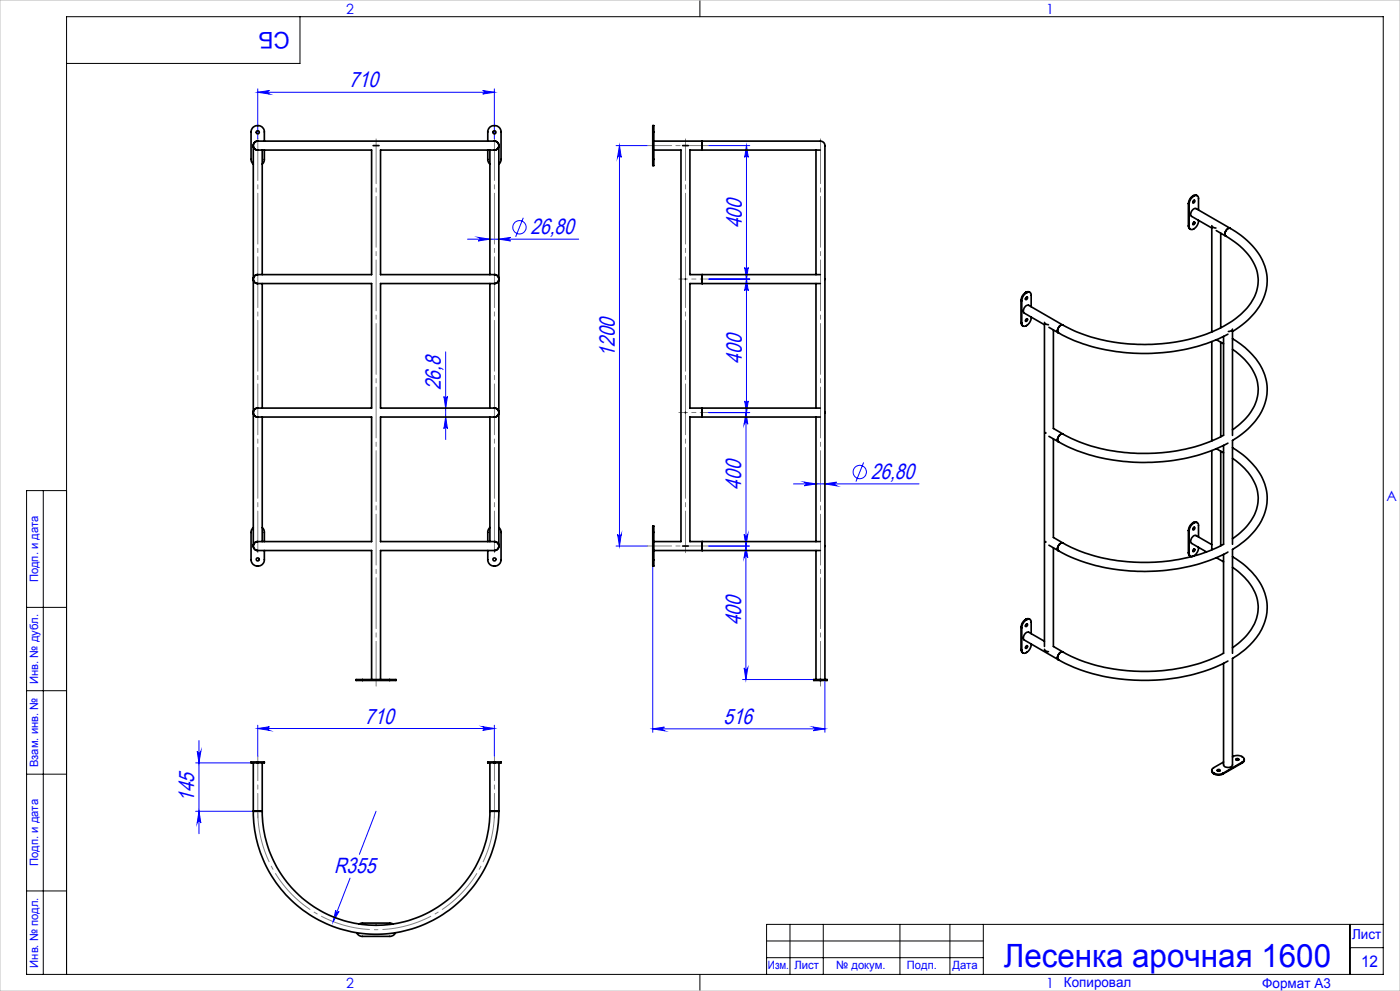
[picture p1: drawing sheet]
<svg xmlns="http://www.w3.org/2000/svg" width="420mm" height="297mm" viewBox="0 0 420 297" stroke-linecap="round" stroke-linejoin="round" font-family="sans-serif">
<g fill="none" stroke="#00f" stroke-width=".3">
<path d="M77.3 26.6v15M77.3 27.7h71M77.3 27.7l3.5-.6a.53 .53 0 0 0-.5 .6 .53 .53 0 0 0 .5 .5zM144.8 27.1l3.5 .6-3.5 .5a.53 .53 0 0 0 .5-.5 .53 .53 0 0 0-.5-.6zM148.3 26.6v15M184.8 43.6h9.3M185.8 43.6v120.1M185.8 43.6l.6 3.6a.55 .55 0 0 0-.6-.6 .55 .55 0 0 0-.5 .6zM212.7 43.6h12.2M223.9 43.6l.6 3.6a.53 .53 0 0 0-.6-.6 .53 .53 0 0 0-.5 .6zM223.9 43.6v80M140.3 71.7h33.3"/>
<path d="M143.5 71.2l3.5 .5-3.5 .5a.53 .53 0 0 0 .5-.5 .53 .53 0 0 0-.5-.5zM149.6 71.7l3.6-.5a.53 .53 0 0 0-.6 .5 .53 .53 0 0 0 .6 .5zM157 65.3l-2.3 5.7M212.7 83.6h12.2M223.4 80.1a.53 .53 0 0 0 .5 .5 .53 .53 0 0 0 .6-.5l-.6 3.5zM223.9 83.6l.6 3.5a.53 .53 0 0 0-.6-.5 .53 .53 0 0 0-.5 .5zM133.2 118.8a.53 .53 0 0 0 .5 .5 .53 .53 0 0 0 .5-.5l-.5 3.5zM133.7 105.4v26.3M133.7 125l.5 3.5a.53 .53 0 0 0-.5-.5 .53 .53 0 0 0-.5 .5zM212.7 123.6h12.2M223.4 120.2a.53 .53 0 0 0 .5 .5 .53 .53 0 0 0 .6-.5l-.6 3.4zM223.8 123.6l.5 3.5a.55 .55 0 0 0-.5-.5 .55 .55 0 0 0-.6 .5z"/>
<path d="M223.8 123.6v80.1M259.1 138.6l-2.3 5.7M238.1 145h37.6M241.3 144.5l3.5 .5-3.5 .6a.55 .55 0 0 0 .5-.6 .55 .55 0 0 0-.5-.5zM247.5 145l3.5-.5a.55 .55 0 0 0-.5 .5 .55 .55 0 0 0 .5 .6zM184.8 163.7h9.3M185.3 160.2a.55 .55 0 0 0 .5 .5 .55 .55 0 0 0 .6-.5l-.6 3.5zM195.8 169.6v49.9M223.2 160.2a.55 .55 0 0 0 .6 .5 .55 .55 0 0 0 .5-.5l-.5 3.5zM223.8 163.7l.5 3.4a.55 .55 0 0 0-.5-.5 .55 .55 0 0 0-.6 .5zM224.8 163.7h-12.1M77.3 217.3v9.3"/>
<path d="M77.3 218.3h71M77.3 218.3l3.5-.5a.55 .55 0 0 0-.5 .5 .55 .55 0 0 0 .5 .6zM144.8 217.8l3.5 .5-3.5 .6a.55 .55 0 0 0 .5-.6 .55 .55 0 0 0-.5-.5zM148.3 217.3v9.3M195.8 218.4h51.7M195.8 218.4l3.5-.5a.55 .55 0 0 0-.5 .6 .55 .55 0 0 0 .5 .5zM222.8 203.7h21.3M223.2 200.2a.55 .55 0 0 0 .6 .5 .55 .55 0 0 0 .5-.5l-.5 3.5zM244 217.9l3.5 .5-3.5 .6a.55 .55 0 0 0 .5-.5 .55 .55 0 0 0-.5-.6zM247.5 203.7v15.8M58.7 228.6h16.6M59.2 225.1a.55 .55 0 0 0 .5 .5 .55 .55 0 0 0 .6-.5l-.6 3.5z"/>
<path d="M59.7 221.9v28M58.7 243.1h17.3M59.7 243.1l.6 3.6a.55 .55 0 0 0-.6-.6 .55 .55 0 0 0-.5 .6zM112.8 243.1l-5 12.9M100.7 272.8a.53 .53 0 0 0 .3 .6 .53 .53 0 0 0 .7-.2l-1.8 3zM105 263.2l-5.1 13"/>
<circle cx="155.8" cy="68.1" r="1.99"/>
<circle cx="257.9" cy="141.5" r="2"/>
</g>
<path d="M77.3 243.1a35.5 35.5 0 0 0 35.5 35.5 35.5 35.5 0 0 0 35.5-35.5" fill="none" stroke="#808080" stroke-width=".3" stroke-dasharray="15.2 1.3 1.3 1.3" stroke-dashoffset="-.5" stroke-linecap="butt"/>
<path d="M77.3 165.6v-124M148.3 165.6v-124M205.7 165.6v-124" fill="none" stroke="#808080" stroke-width=".3" stroke-dasharray="15.2 1.3 1.3 1.3" stroke-dashoffset="2.8"/>
<path d="M112.8 205.6v-164M246.2 205.6v-164" fill="none" stroke="#808080" stroke-width=".3" stroke-dasharray="15.2 1.3 1.3 1.3" stroke-dashoffset="1.8"/>
<path d="M212.7 43.6h-18.5M194.2 163.6h18.5M77.3 226.6v18.5M148.3 245.1v-18.5" fill="none" stroke="#808080" stroke-width=".3" stroke-dasharray="15.2 1.3 1.3 1.3" stroke-dashoffset="7.9"/>
<path d="M203.7 83.6h9M203.7 123.6h9" fill="none" stroke="#808080" stroke-width=".3" stroke-dasharray="15.2 1.3 1.3 1.3" stroke-dashoffset="12.6"/>
<g fill="none" stroke="#000" stroke-width=".3">
<path d="M90 5v14h-70M210 0v5M13 147v145M20 147h-12v145h407v-287h-395v287M8 182h12M8 207h12M8 232h12M8 267h12M237 277v15M247 277v15M270 277v15M285 277v15"/>
<path d="M295 277v15M405 277v15M415 277h-185v15M210 292v5M230 282h65M230 287h65M405 284h10"/>
</g>
<path d="M0 0h420v297h-420z" fill="none" stroke="#c0c0c0" stroke-width=".3"/>
<g fill="#00f">
<path d="M77.3 27.7l3.5-.6a.53 .53 0 0 0-.5 .6 .53 .53 0 0 0 .5 .5zM144.8 27.1l3.5 .6-3.5 .5a.53 .53 0 0 0 .5-.5 .53 .53 0 0 0-.5-.6zM143.5 71.2l3.5 .5-3.5 .5a.53 .53 0 0 0 .5-.5 .53 .53 0 0 0-.5-.5zM149.6 71.7l3.6-.5a.53 .53 0 0 0-.6 .5 .53 .53 0 0 0 .6 .5zM241.3 144.5l3.5 .5-3.5 .6a.55 .55 0 0 0 .5-.6 .55 .55 0 0 0-.5-.5zM247.5 145l3.5-.5a.55 .55 0 0 0-.5 .5 .55 .55 0 0 0 .5 .6zM195.8 218.4l3.5-.5a.55 .55 0 0 0-.5 .6 .55 .55 0 0 0 .5 .5zM244 217.9l3.5 .5-3.5 .6a.55 .55 0 0 0 .5-.5 .55 .55 0 0 0-.5-.6zM77.3 218.3l3.5-.5a.55 .55 0 0 0-.5 .5 .55 .55 0 0 0 .5 .6zM144.8 217.8l3.5 .5-3.5 .6a.55 .55 0 0 0 .5-.6 .55 .55 0 0 0-.5-.5zM100.7 272.8l-.8 3.4 1.8-3a.53 .53 0 0 1-.7 .2 .53 .53 0 0 1-.3-.6z"/>
<path d="M59.7 243.1l.6 3.6a.55 .55 0 0 0-.6-.6 .55 .55 0 0 0-.5 .6zM59.2 225.1a.55 .55 0 0 0 .5 .5 .55 .55 0 0 0 .6-.5l-.6 3.5z"/>
<path d="M133.7 125l.5 3.5a.53 .53 0 0 0-.5-.5 .53 .53 0 0 0-.5 .5zM133.2 118.8a.53 .53 0 0 0 .5 .5 .53 .53 0 0 0 .5-.5l-.5 3.5zM223.2 160.2a.55 .55 0 0 0 .6 .5 .55 .55 0 0 0 .5-.5l-.5 3.5zM223.8 123.6l.5 3.5a.55 .55 0 0 0-.5-.5 .55 .55 0 0 0-.6 .5zM223.4 120.2a.53 .53 0 0 0 .5 .5 .53 .53 0 0 0 .6-.5l-.6 3.4zM223.9 83.6l.6 3.5a.53 .53 0 0 0-.6-.5 .53 .53 0 0 0-.5 .5zM223.4 80.1a.53 .53 0 0 0 .5 .5 .53 .53 0 0 0 .6-.5l-.6 3.5zM223.9 43.6l.6 3.6a.53 .53 0 0 0-.6-.6 .53 .53 0 0 0-.5 .6z"/>
<path d="M223.8 163.7l.5 3.4a.55 .55 0 0 0-.5-.5 .55 .55 0 0 0-.6 .5zM223.2 200.2a.55 .55 0 0 0 .6 .5 .55 .55 0 0 0 .5-.5l-.5 3.5zM185.8 43.6l.6 3.6a.55 .55 0 0 0-.6-.6 .55 .55 0 0 0-.5 .6zM185.3 160.2a.55 .55 0 0 0 .5 .5 .55 .55 0 0 0 .6-.5l-.6 3.5z"/>
</g>
<g fill="none" stroke="#000" stroke-width=".5">
<path d="M195.8 39.5v-1a.54 .54 0 0 1 .3-.9v1.9M195.8 39.5v8.3M195.8 39.5h.3M196.1 39.5v8.3M76 43.8v39.7M77.3 45h34.2v37.3h-34.2M77.3 42.3h71M77.3 42.3a1.34 1.34 0 0 0-1.3 1.3 1.34 1.34 0 0 0 1.3 1.4M78.7 45v37.3M79.3 42.3v-2.8a2 2 0 0 0-2-1.9 2 2 0 0 0-2 1.9v8.3l.2 .7 .5 .7M79.3 45v3l-.6 1.2M111.9 43.6h1.8"/>
<path d="M146.3 42.3v-2.8a2 2 0 0 1 2-1.9 2 2 0 0 1 2 1.9v8.5l-.7 1.2M146.3 45v3l.7 1.2M147 45v37.3M148.3 45h-34.1v37.3h34.1M148.3 42.3a1.34 1.34 0 0 1 1.4 1.3 1.34 1.34 0 0 1-1.4 1.4M149.6 43.8v39.7M195.8 47.8v1.8h.3v-1.8M195.8 47.8h.3M196.1 42.3h14.5M196.1 45h8.2v117.3h-8.2M204.8 43.6h1.7M210.6 42.3h33a4.7 4.7 0 0 1 3.7 .6l.2 .6v160.2"/>
<path d="M210.6 45h35.5M210.6 42.3v2.7M210.6 45h-3.6v37.3h3.6M244.8 45v37.3M357.9 58.7l-.9 .9-.5 1.4M357.9 58.7l.2 .1M358 58.6l.7-.1 .5 .2M358 58.6l.2 .1M358 58.6l-.1 .1M358.1 58.8l-.9 .9-.5 1.5M358.2 58.7a.83 .83 0 0 1 .9 0 .83 .83 0 0 1 .5 .8v3.4M358.2 58.7l-.1 .1"/>
<path d="M356.5 67.7l.2 .7 .4 .3M356.5 61l.2 .2M356.5 67.7l.2 .1M356.5 61v6.7M356.7 61.2v6.6M357.9 66.8l.1-.1a.27 .27 0 0 1 .5 0 .27 .27 0 0 1-.1 .4 .31 .31 0 0 1-.5 .2 .31 .31 0 0 1 0-.5zM357.9 60.3a.33 .33 0 0 1 .6-.2 .33 .33 0 0 1-.2 .6l-.4 .1zM358.2 60l-.3 .7M358.2 66.5l-.3 .7M359.6 66a2.49 2.49 0 0 1-2.4 2.8l-.5-1M363.5 67.6l.5 .6 .8 .1M364.9 69.1l2.8 1.7"/>
<path d="M366.2 69.9v28.3M367.7 70.8a18.1 18.1 0 0 1 9.6 11.5 13.2 13.2 0 0 1-5.8 12.5 44.7 44.7 0 0 1-27 8.4 50.3 50.3 0 0 1-25.6-5.8M369.1 68.4a20.7 20.7 0 0 1 10.8 13.3 15.8 15.8 0 0 1-6.1 14.7l-4.1 2.9v31.2M369.1 68.4a1.56 1.56 0 0 0-1.4 2.4M369.1 68.4l-10.3-5.9a1.56 1.56 0 0 0-1.3 2.3l6 3.5v31.2M76 83.7v39.8M77.3 85h34.2v37.3h-34.2M77.3 82.3a1.34 1.34 0 0 0-1.3 1.3 1.34 1.34 0 0 0 1.3 1.4M78.7 85v37.3M147 85v37.3M148.3 85h-34.1v37.3h34.1M148.3 82.3a1.34 1.34 0 0 1 1.4 1.3 1.34 1.34 0 0 1-1.4 1.4"/>
<path d="M149.6 83.7v39.8M205.6 83.5v.2M210.6 85h35.5M210.6 82.3h35.5M210.6 82.3v2.7M210.6 85h-3.6v37.3h3.6M244.8 85v37.3M306.3 96.7l.2 .7 .4 .3M306.3 90l.2 .1M306.3 96.7l.2 .1M306.3 90v6.7M306.5 90.1v6.7"/>
<path d="M307.7 87.7l-1.1 1.1-.3 1.2M307.7 87.7l.2 .1M307.7 95.8a.31 .31 0 0 1 .5-.2 .31 .31 0 0 1 0 .5 .26 .26 0 0 1-.4 .2 .26 .26 0 0 1-.1-.3zM307.7 89.2a.31 .31 0 0 1 .5-.2 .31 .31 0 0 1 0 .6 .31 .31 0 0 1-.5 .2 .31 .31 0 0 1 0-.6zM307.8 87.6l.7-.2 .5 .2M307.8 87.6l.2 .1M307.8 87.6l-.1 .1M307.9 87.8l-.9 .9-.5 1.4M308 87.7a.81 .81 0 0 1 1-.1 .81 .81 0 0 1 .4 .9v3.4M308 87.7l-.1 .1M308 89l-.3 .7M308 95.5l-.3 .7"/>
<path d="M309.4 95a2.55 2.55 0 0 1-2.4 2.8l-.5-1M313.3 96.6l.4 .4 .8 .3M314.7 98.1l2.8 1.7M316 98.9v29.5l2.9 1.7M317.5 99.8a56.7 56.7 0 0 0 38.6 4.8l5.9-1.6 3.5-1.4 2.9-1.4M318.9 97.4a1.55 1.55 0 0 0-1.4 2.4M318.9 97.4l-10.3-5.9a1.6 1.6 0 0 0-1.5 2.1l6.2 3.7v96.4M369.7 98.6l-.3 .5-.9 .2M363.5 102.4v29.7M364.9 101.8l2.2 1.2M366.2 102.5v28.4M367.1 100.8v29.7a55.2 55.2 0 0 1-40.6 2.9l-5.1-2-2.5-1.3"/>
<path d="M369.7 101.5a19.6 19.6 0 0 1 10.3 13.5 16.3 16.3 0 0 1-6.9 14.6l-3.4 2.4v31.1M369.7 104.7a15.5 15.5 0 0 1 7.8 11.9 15.1 15.1 0 0 1-7.2 11.8l-.6 .4M76 123.8v39.7M77.3 125h34.2v37.3h-34.2M77.3 122.3a1.34 1.34 0 0 0-1.3 1.3 1.34 1.34 0 0 0 1.3 1.4M78.7 125v37.3M147 125v37.3M148.3 125h-34.1v37.3h34.1M148.3 122.3a1.34 1.34 0 0 1 1.4 1.3 1.34 1.34 0 0 1-1.4 1.4M149.6 123.8v39.7M205.6 123.5v.3M210.6 125h35.5"/>
<path d="M210.6 122.3h35.5M210.6 122.3v2.7M210.6 125h-3.6v37.3h3.6M244.8 125v37.3M313.7 129.6v.3M314.7 130.8l2.8 1.6M316 131.5v29.6l2.9 1.6M317.5 132.4a55.8 55.8 0 0 0 34.5 5.6 50.3 50.3 0 0 0 16.4-5.2M318.9 130.1a1.56 1.56 0 0 0-1.4 2.3M363.5 135v29.8M364.9 134.5l2.2 1.2M366.2 135.2v28.4"/>
<path d="M367.1 133.5v29.6a54.9 54.9 0 0 1-40.6 2.9l-3.5-1.2-4.1-2.1M369.7 134.2a19.4 19.4 0 0 1 10.4 14.1 16.7 16.7 0 0 1-7.6 14.5l-2.8 1.9v31.1M369.7 137.4a15.5 15.5 0 0 1 7.8 11.9 15 15 0 0 1-7.2 11.7l-.6 .5M76 158.1l-.5 .6-.2 .9v8.1a2 2 0 0 0 2 1.9 2 2 0 0 0 2-1.9v-2.7M78.7 158.1l.6 1.2v3M147 158.1l-.7 1.2v3M149.6 158.1l.7 1.2v8.4a2 2 0 0 1-2 1.9 2 2 0 0 1-2-1.9v-2.7M195.8 159.6v-1.9h.3v1.9M195.8 159.6v8.1M195.8 159.6h.3M196.1 159.6v8.1M356.5 159v6.7"/>
<path d="M356.5 159l.2 .1M356.7 159.1v6.7M357.9 156.7l-.9 .9-.5 1.4M357.9 156.7l.2 .1M357.9 158.3a.31 .31 0 0 1 .5-.3 .31 .31 0 0 1 0 .6 .3 .3 0 0 1-.5 .2 .3 .3 0 0 1 0-.5zM358 156.6l.7-.2 .5 .2M358 156.6l.2 .1M358 156.6l-.1 .1M358.1 156.8l-.9 .9-.5 1.4M358.2 156.7a.81 .81 0 0 1 1-.1 .81 .81 0 0 1 .4 .9v3.4M358.2 156.7l-.1 .1M358.2 158l-.3 .7"/>
<path d="M77.3 165h34.2v38.7M77.3 162.3a1.34 1.34 0 0 0-1.3 1.4 1.34 1.34 0 0 0 1.3 1.3M148.3 165h-34.1v38.7M148.3 162.3a1.34 1.34 0 0 1 1.4 1.4 1.34 1.34 0 0 1-1.4 1.3M195.8 167.7v1.1a.54 .54 0 0 0 .3 .8v-1.9M195.8 167.7h.3M196.1 165h14.5M204.8 163.7h1.7M210.6 165h35.5M210.6 162.3h35.5M210.6 162.3v2.7M244.8 165v38.7"/>
<path d="M313.7 162.3v.2M314.7 163.4l2.8 1.7M316 164.2v29.5l2.9 1.7M317.5 165.1a56.7 56.7 0 0 0 38.6 4.8l6.8-1.9 5.5-2.6M318.9 162.7a1.56 1.56 0 0 0-1.4 2.4M356.5 165.7l.2 .7 .4 .3M356.5 165.7l.2 .1M356.7 165.8a.79 .79 0 0 0 1 1M358.1 164.6l.1-.1a.36 .36 0 0 1 .2 .6 .36 .36 0 0 1-.6 0zM358.2 164.5l-.3 .7M359.6 164l-.2 .9-.4 1-1.2 .9M363.5 163.2l-4.7-2.7a1.58 1.58 0 0 0-1.3 2.3l4.5 2.6"/>
<path d="M364.9 167.1l2.2 1.3M367.1 166.2v29.6a54.9 54.9 0 0 1-40.6 2.9l-3.5-1.3-4.1-2M369.7 166.8a19.4 19.4 0 0 1 10.4 14.2 16.7 16.7 0 0 1-7.6 14.5l-2.8 1.8v31.9a1.54 1.54 0 0 1-2.6 0v-30.4M369.7 170a15.5 15.5 0 0 1 7.8 12 15 15 0 0 1-7.2 11.7l-.6 .4M306.3 194.7l.2 .7 .4 .3M306.3 188v6.7M306.3 188l.2 .1M306.3 194.7l.2 .1M306.5 188.1v6.7M307.7 185.7l-.9 .8-.5 1.5M307.7 185.7l.2 .1M307.7 193.7h.1a.27 .27 0 0 1 .5-.1 .27 .27 0 0 1-.1 .5 .31 .31 0 0 1-.5 .2 .31 .31 0 0 1 0-.6z"/>
<path d="M307.8 185.6l.7-.2 .5 .2M307.8 185.6l.2 .1M307.8 185.6l-.1 .1M307.8 187.1a.28 .28 0 0 1 .5 0 .28 .28 0 0 1-.1 .4 .31 .31 0 0 1-.5 .2 .31 .31 0 0 1 0-.5zM307.9 185.8l-1.1 1.1-.3 1.2M308 185.7a.83 .83 0 0 1 .9-.1 .83 .83 0 0 1 .5 .9v3.4M308 185.7l-.1 .1M308 187l-.3 .7M308 193.5l-.3 .7M309.4 193a2.48 2.48 0 0 1-2.4 2.7l-.5-.9M313.3 194.6l.5 .5 .7 .2M313.3 192.2l-4.7-2.7a1.56 1.56 0 0 0-1.3 2.3l10.2 5.9"/>
<path d="M317.5 197.7a56.7 56.7 0 0 0 38.6 4.9l6.8-2 5.5-2.5M318.9 195.4a1.56 1.56 0 0 0-1.4 2.3M108.7 203.7h-1a.55 .55 0 0 0-.9 .2h1.9M108.7 203.9h8.2M108.7 203.7v.2M108.7 203.7h8.2M116.9 203.7h1.9v.2h-1.9M116.9 203.7v.2M246 203.7h-1a.55 .55 0 0 0-.9 .2h1.9M246 203.9h.2M246 203.7h.2M246 203.7v.2"/>
<path d="M246.2 203.7h1.1a.55 .55 0 0 1 .8 .2h-1.9M246.2 203.7v.2M76 228.6v14.5M77.2 228.3h-1a.55 .55 0 0 0-.9 .3h1.9M77.2 228.3v.3M77.2 228.3h.2M77.2 228.6h.2M77.4 228.3h1.9v.3h-1.9M77.4 228.3v.3M78.7 228.6v14.5M147 228.6v14.5M148.2 228.3h-1.9v.3h1.9"/>
<path d="M148.2 228.3h.2M148.2 228.6h.2M148.2 228.3v.3M148.4 228.3h1.9v.3h-1.9M148.4 228.3v.3M149.7 228.6v14.5M363.5 230.9l.1 .6 .5 .4M364.1 231.6l.1 .1M364.1 231.6v.3M364.1 231.9h.1M364.2 231.7l1.2 .4 1.5-.4M364.2 231.9l1.2 .4 1.5-.4"/>
<path d="M364.2 231.7v.2M365.2 230.7l.7-.1a.39 .39 0 0 1-.3 .6 .39 .39 0 0 1-.5-.4zM365.2 231h.8M366.9 231.7v.2M367.1 228.4l-3 1.7a.81 .81 0 0 0-.6 .8 .81 .81 0 0 0 .6 .7M369.7 226.8a2.35 2.35 0 0 1 3.6 .9l-.6 .7M370.8 227.7h.8M370.9 227.4l.4-.1a.34 .34 0 0 1 .4 .5 .34 .34 0 0 1-.6 .1l-.3-.3zM372.7 228.4l-5.8 3.3M372.7 228.4v.2M372.7 228.6l-5.8 3.3M373.3 227.6l-.1 .6-.5 .4"/>
<path d="M76 243.1a36.8 36.8 0 0 0 36.8 36.9 36.8 36.8 0 0 0 36.9-36.9M76 243.1h2.7M78.7 243.1a34.1 34.1 0 0 0 34.1 34.2 34.1 34.1 0 0 0 34.2-34.2M147 243.1h2.7M107 279.5a1.85 1.85 0 0 0 1.7 1.1h8.2a1.85 1.85 0 0 0 1.7-1.1M107.7 276.9l1-.3h8.2l1 .3"/>
<circle cx="77.3" cy="39.6" r=".46"/>
<circle cx="148.3" cy="39.6" r=".46"/>
<circle cx="77.3" cy="167.7" r=".46"/>
<circle cx="148.3" cy="167.7" r=".45"/>
</g>
<text font-size="9.6" fill="#00f" x="301.1" y="289.7">Лесенка арочная 1600</text>
<text font-size="6.9" fill="#00f" x="86.9" y="9.4" transform="rotate(-180 86.9 9.4)">СБ</text>
<g font-size="6.6" fill="#00f">
<text x="104.8" y="26.2">710</text>
<text x="159.2" y="70.2">26,80</text>
<text x="222.5" y="68.4" transform="rotate(-90 222.5 68.4)">400</text>
<text x="184.4" y="106.9" transform="rotate(-90 184.4 106.9)">1200</text>
<text x="222.5" y="109" transform="rotate(-90 222.5 109)">400</text>
<text x="132.3" y="117" transform="rotate(-90 132.3 117)">26,8</text>
<text x="261.2" y="143.6">26,80</text>
<text x="222.4" y="146.8" transform="rotate(-90 222.4 146.8)">400</text>
<text x="222.4" y="187.4" transform="rotate(-90 222.4 187.4)">400</text>
<text x="109.4" y="216.9">710</text>
<text x="217" y="217">516</text>
<text x="58.3" y="240.3" transform="rotate(-90 58.3 240.3)">145</text>
<text x="100.2" y="261.7">R355</text>
</g>
<text font-size="4.8" fill="#00f" x="408.3" y="289.7">12</text>
<g font-size="4.2" fill="#00f">
<text x="103.8" y="4.2">2</text>
<text x="313.8" y="4.2">1</text>
<text x="415.9" y="150.2">A</text>
<text x="103.8" y="296.2">2</text>
<text x="313.8" y="296.2">1</text>
</g>
<g font-size="4.1" fill="#00f">
<text x="405.6" y="281.5">Лист</text>
<text x="319.2" y="295.9">Копировал</text>
<text x="378.7" y="296">Формат А3</text>
</g>
<g font-size="3.4" fill="#00f">
<text x="11.4" y="174.5" transform="rotate(-90 11.4 174.5)">Подп. и дата</text>
<text x="11.4" y="205" transform="rotate(-90 11.4 205)">Инв. № дубл.</text>
<text x="11.4" y="229.9" transform="rotate(-90 11.4 229.9)">Взам. инв. №</text>
<text x="11.4" y="259.5" transform="rotate(-90 11.4 259.5)">Подп. и дата</text>
<text x="11.4" y="290" transform="rotate(-90 11.4 290)">Инв. № подл.</text>
<text x="230.4" y="290.4">Изм.</text>
<text x="238.3" y="290.4">Лист</text>
<text x="250.9" y="290.4">№ докум.</text>
<text x="272.1" y="290.4">Подп.</text>
<text x="285.7" y="290.5">Дата</text>
</g>
</svg>
